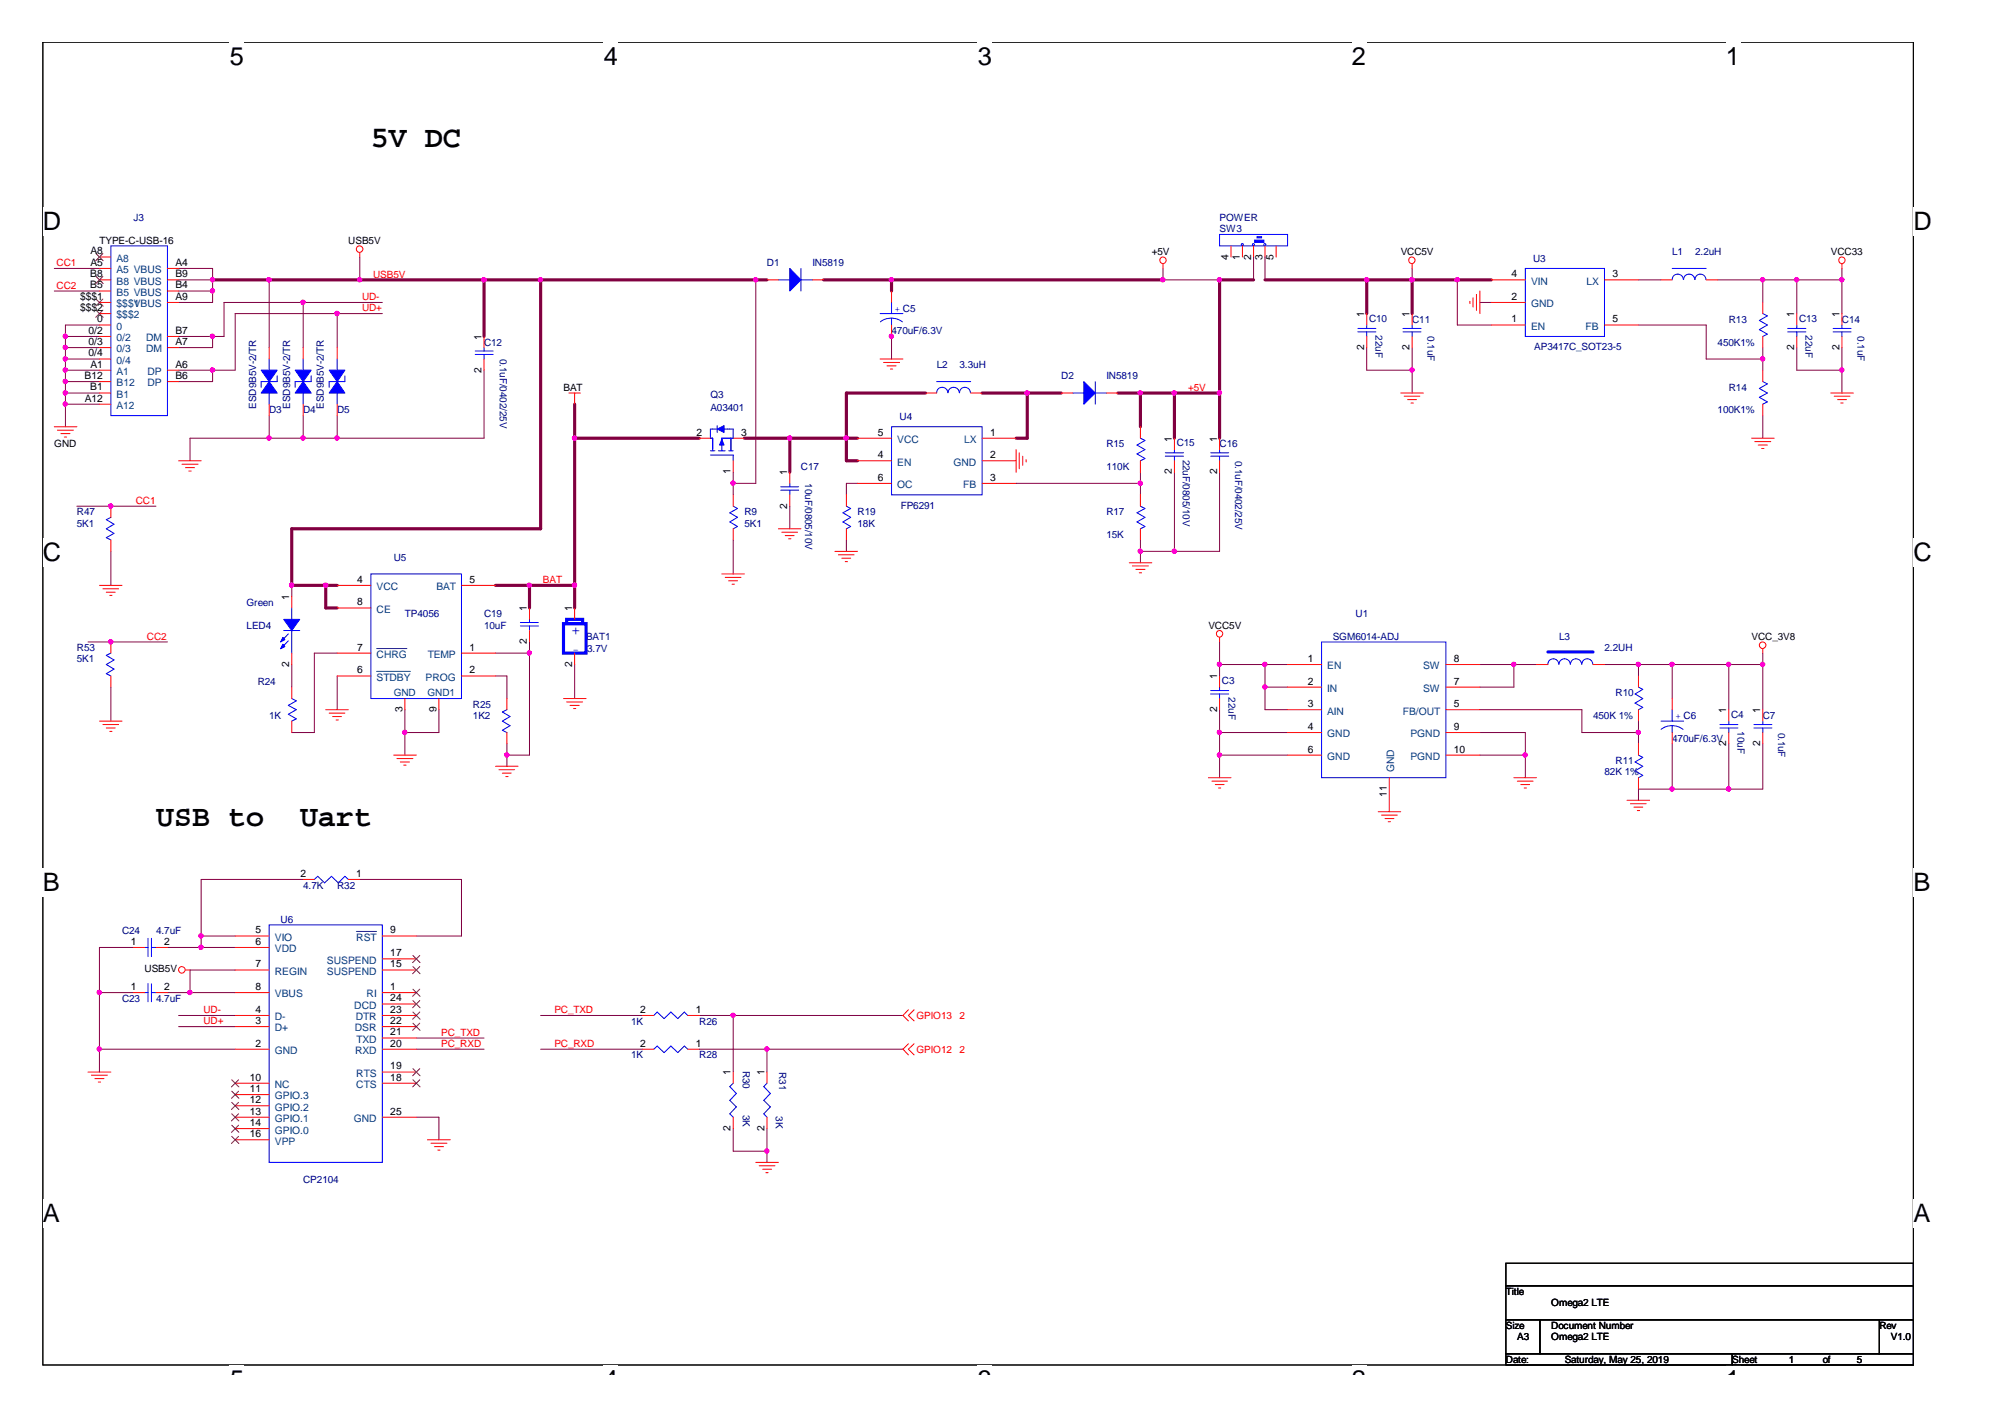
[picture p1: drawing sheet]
<svg xmlns="http://www.w3.org/2000/svg" width="297mm" height="210mm" viewBox="0 0 297 210" stroke-linecap="round" stroke-linejoin="round" font-family="sans-serif">
<path d="M6.3 6.2h277.2v196h-277.2z" fill="none" stroke="#000" stroke-width=".15"/>
<g fill="#fff">
<path d="M34 6.2h2.2v4.3h-2.2z"/>
<path d="M34 202.2h2.2v1.4h-2.2z"/>
<path d="M89.5 6.2h2.1v4.3h-2.1z"/>
<path d="M89.5 202.2h2.1v1.4h-2.1z"/>
<path d="M144.9 6.2h2.1v4.3h-2.1z"/>
<path d="M144.9 202.2h2.1v1.4h-2.1z"/>
<path d="M200.3 6.2h2.1v4.3h-2.1z"/>
<path d="M200.3 202.2h2.1v1.4h-2.1z"/>
<path d="M255.7 6.2h2.1v4.3h-2.1z"/>
<path d="M255.7 202.2h2.1v1.4h-2.1z"/>
<path d="M6.3 30.7h2.8v4.2h-2.8z"/>
<path d="M283.5 30.7h2.7v4.2h-2.7z"/>
<path d="M6.3 79.7h2.8v4.2h-2.8z"/>
<path d="M283.5 79.7h2.7v4.2h-2.7z"/>
<path d="M6.3 128.7h2.6v4.2h-2.6z"/>
<path d="M283.5 128.7h2.5v4.2h-2.5z"/>
<path d="M6.3 177.6h2.6v4.3h-2.6z"/>
<path d="M283.5 177.6h2.5v4.3h-2.5z"/>
</g>
<g fill="none" stroke="#800040" stroke-width=".47">
<path d="M31.5 41.5h82.1M71.7 41.5v8.3M80.1 41.5v36.8h-36.9v8.4h6.8M85.1 59.9v30.2M122 41.5h50.3M132.1 41.5v1.6M137.1 58.2h-11.7v10.1h1.6M145.5 58.2h11.7M152.2 58.2v6.7h-1.7M165.6 58.2h15.1M169 58.2v5M174 58.2v6.7"/>
<path d="M185.7 41.5h-5v23.4M187.4 41.5h33.5M202.5 41.5v5M209.2 41.5v5M85.1 64.9h18.5M110.3 64.9h16.7M117 64.9v5M48.3 86.7v3.4h1.7M73.4 86.7h11.7M78.4 86.7v3.4"/>
</g>
<g fill="none" stroke="#800040" stroke-width=".15">
<path d="M8 39.8h6.7M26.5 39.8h5v5h-5M53.3 38.1v3.4M172.3 39.8v1.7h8.4M185.7 38.1v3.4M187.4 38.1v3.4M209.2 39.8v1.7M272.9 39.8v6.7M8 43.1h6.7M9.7 54.8h5M9.7 53.2h5M9.7 56.5h5"/>
<path d="M9.7 58.2h5M9.7 59.9h5M9.7 51.5h5M9.7 49.8h5M14.7 48.1h-5v15.1M26.5 41.5h5M26.5 43.1h5M31.5 54.8v1.7h-5M31.5 49.8v1.7h-5M39.9 41.5v10M44.9 44.8v6.7M50 46.5v5"/>
<path d="M56.6 44.8h-23.4v5h-6.7M56.6 46.5h-21.8v8.3h-8.3M71.7 54.8v10.1h-43.5v3.4M112 41.5v30.1h-3.4M132.1 48.1v5.1M202.5 51.5v3.3h6.7M209.2 51.5v6.7M215.9 41.5v6.6h5M219.2 44.8h1.7M242.7 48.1h10.1v5.1h8.4M242.7 41.5h3.4M254.5 41.5h18.4"/>
<path d="M261.2 41.5v3.3M261.2 51.5v3.3M266.2 51.5v3.3h6.7M266.2 41.5v5M272.9 51.5v6.7M11.4 75h11.7M39.9 61.6v3.3M44.9 61.6v3.3M50 61.6v3.3M108.6 69.9v3.4M108.6 80v5M117 75v3.3"/>
<path d="M125.4 80v1.7M127 71.6h-1.6v1.7M150.5 71.6h18.5M169 69.9v3.4M169 80v3.4M174 69.9v11.8M180.7 69.9v11.8h-11.7M261.2 61.6v3.3M13 95.1h11.8M16.4 81.7v5M43.2 86.7v1.7M43.2 98.4v3.4"/>
<path d="M50 96.7h-3.4v11.8h-3.4M73.4 96.7h5M78.4 95.1v16.8h-3.3M85.1 98.4v5.1M180.7 95.1v5M180.7 98.4h10.1M187.4 98.4v6.7h3.4M219.2 98.4h8.4M224.3 98.4v3.4h-5.1M237.7 98.4h23.5M242.7 98.4v1.7M247.7 98.4v5.1"/>
<path d="M256.1 98.4v6.7M261.2 96.7v8.4M16.4 101.8v5M50 100.1v5M60 105.1v6.8M65 105.1v3.4h-5M73.4 100.1h1.7v3.4M75.1 110.2v3.3M180.7 108.5h10.1M180.7 111.9h10.1M180.7 105.1v10.1M187.4 101.8h3.4"/>
<path d="M219.2 108.5h6.8v6.7M219.2 105.1h15.2v3.4h8.3M219.2 111.9h6.8M242.7 106.8v3.4M247.7 110.2v6.7M256.1 110.2v6.7M261.2 110.2v6.7h-18.5v1.6M29.8 138.7h5M44.9 130.3h-15.1v10M53.3 130.3h15.1v8.4h-6.7M14.7 155.4h20.1M14.7 147h5.1"/>
<path d="M19.8 140.3h-5.1v18.5M24.8 147h10M24.8 140.3h10M26.5 150.4h8.3M26.5 152.1h8.3M34.8 143.7h-6.6v3.3M61.7 155.4h10M61.7 153.8h10M80.1 150.4h15.1M80.1 155.4h15.1M103.6 150.4h30.2M103.6 155.4h30.2"/>
<path d="M108.6 150.4v8.4M113.6 155.4v3.4M61.7 165.5h3.3v3.3M108.6 167.2v3.3h5M113.6 167.2v5"/>
</g>
<g fill="#f0f" stroke="#f0f" stroke-width=".15">
<circle cx="44.9" cy="44.8" r=".32"/>
<circle cx="80.1" cy="41.4" r=".32"/>
<circle cx="71.7" cy="41.4" r=".32"/>
<circle cx="43.2" cy="86.7" r=".32"/>
<circle cx="48.2" cy="86.7" r=".32"/>
<circle cx="60" cy="108.5" r=".32"/>
<circle cx="78.4" cy="86.7" r=".32"/>
<circle cx="78.4" cy="96.7" r=".32"/>
<circle cx="75.1" cy="111.8" r=".32"/>
<circle cx="85.1" cy="86.7" r=".32"/>
<circle cx="85.1" cy="64.9" r=".32"/>
<circle cx="117" cy="64.9" r=".32"/>
<circle cx="125.4" cy="64.9" r=".32"/>
<circle cx="152.2" cy="58.2" r=".32"/>
<circle cx="168.9" cy="58.2" r=".32"/>
<circle cx="174" cy="58.2" r=".32"/>
<circle cx="168.9" cy="81.6" r=".32"/>
<circle cx="174" cy="81.6" r=".32"/>
<circle cx="209.2" cy="41.4" r=".32"/>
<circle cx="215.9" cy="41.4" r=".32"/>
<circle cx="209.2" cy="54.8" r=".32"/>
<circle cx="261.1" cy="53.2" r=".32"/>
<circle cx="272.9" cy="41.4" r=".32"/>
<circle cx="272.9" cy="54.8" r=".32"/>
<circle cx="266.2" cy="41.4" r=".32"/>
<circle cx="261.1" cy="41.4" r=".32"/>
<circle cx="168.9" cy="71.6" r=".32"/>
<circle cx="202.5" cy="41.4" r=".32"/>
<circle cx="180.7" cy="58.2" r=".32"/>
<circle cx="180.7" cy="41.4" r=".32"/>
<circle cx="132.1" cy="41.4" r=".32"/>
<circle cx="172.3" cy="41.4" r=".32"/>
<circle cx="113.6" cy="155.4" r=".32"/>
<circle cx="108.6" cy="150.4" r=".32"/>
<circle cx="113.6" cy="170.5" r=".32"/>
<circle cx="39.9" cy="41.4" r=".32"/>
<circle cx="53.3" cy="41.4" r=".32"/>
<circle cx="39.9" cy="64.9" r=".32"/>
<circle cx="44.9" cy="64.9" r=".32"/>
<circle cx="49.9" cy="64.9" r=".32"/>
<circle cx="132.1" cy="49.8" r=".32"/>
<circle cx="108.6" cy="71.6" r=".32"/>
<circle cx="111.9" cy="41.4" r=".32"/>
<circle cx="187.4" cy="98.4" r=".32"/>
<circle cx="187.4" cy="101.8" r=".32"/>
<circle cx="180.7" cy="98.4" r=".32"/>
<circle cx="180.7" cy="111.8" r=".32"/>
<circle cx="180.7" cy="108.5" r=".32"/>
<circle cx="226" cy="111.8" r=".32"/>
<circle cx="224.3" cy="98.4" r=".32"/>
<circle cx="242.7" cy="98.4" r=".32"/>
<circle cx="242.7" cy="108.5" r=".32"/>
<circle cx="247.7" cy="98.4" r=".32"/>
<circle cx="256.1" cy="98.4" r=".32"/>
<circle cx="261.1" cy="98.4" r=".32"/>
<circle cx="256.1" cy="116.9" r=".32"/>
<circle cx="247.7" cy="116.9" r=".32"/>
<circle cx="9.7" cy="56.5" r=".32"/>
<circle cx="9.7" cy="54.8" r=".32"/>
<circle cx="9.7" cy="58.2" r=".32"/>
<circle cx="9.7" cy="59.8" r=".32"/>
<circle cx="9.7" cy="53.2" r=".32"/>
<circle cx="9.7" cy="51.5" r=".32"/>
<circle cx="9.7" cy="49.8" r=".32"/>
<circle cx="31.5" cy="43.1" r=".32"/>
<circle cx="31.5" cy="41.4" r=".32"/>
<circle cx="31.5" cy="54.8" r=".32"/>
<circle cx="31.5" cy="49.8" r=".32"/>
<circle cx="49.9" cy="46.4" r=".32"/>
<circle cx="28.1" cy="147" r=".32"/>
<circle cx="14.7" cy="147" r=".32"/>
<circle cx="14.7" cy="155.4" r=".32"/>
<circle cx="29.8" cy="138.6" r=".32"/>
<circle cx="29.8" cy="140.3" r=".32"/>
<circle cx="16.4" cy="75" r=".32"/>
<circle cx="16.4" cy="95.1" r=".32"/>
</g>
<g fill="none" stroke="#f00" stroke-width=".15">
<path d="M14.7 39.8h1.7M14.7 38.1h1.7M24.8 39.8h1.7M53.3 37.4v.7M172.3 39.1v.7M182.4 36.4v1.7M184.1 36.4v1.7M185.7 36.4v1.7M187.4 36.4v1.7M189.1 36.4v1.7M209.2 39.1v.7M272.9 39.1v.7"/>
<path d="M14.7 58.2h1.7M14.7 53.2h1.7M14.7 49.8h1.7M14.7 54.8h1.7M14.7 56.5h1.7M14.7 41.5h1.7M14.7 48.1h1.7M14.7 51.5h1.7M14.7 46.5h1.7M14.7 44.8h1.7M14.7 59.9h1.7M14.7 43.1h1.7"/>
<path d="M24.8 49.8h1.7M24.8 54.8h1.7M24.8 56.5h1.7M24.8 41.5h1.7M24.8 51.5h1.7M24.8 44.8h1.7M24.8 43.1h1.7M39.9 51.5v1.7M39.9 59.9v1.7M44.9 51.5v1.7M44.9 59.9v1.7M50 51.5v1.7"/>
<path d="M50 59.9v1.7M71.7 49.8v1.7M71.7 53.2v1.6M84.3 58.2h1.7M85.1 58.2v1.7M113.6 41.5h1.7M120.4 41.5h1.6M130.4 53.2h3.4M130.9 53.7h2.4M131.4 54.2h1.4M131.9 54.7h.3M132.1 43.1v1.7"/>
<path d="M132.1 48.1v1.7M137.1 58.2h1.7M143.8 58.2h1.7M157.2 58.2h1.7M163.9 58.2h1.7M202.5 46.5v1.6M202.5 49.8v1.7M207.5 58.2h3.4M208 58.7h2.4M208.5 59.2h1.3M209 59.7h.4M209.2 46.5v1.6"/>
<path d="M209.2 49.8v1.7M217.8 44.6v.4M218.2 44.1v1.4M218.7 43.6v2.4M219.2 43.1v3.4M220.9 41.5h5.1M220.9 48.1h5.1M220.9 44.8h5.1M237.7 41.5h5M237.7 48.1h5M246.1 41.5h1.6M252.8 41.5h1.7"/>
<path d="M261.2 44.8v1.7M261.2 49.8v1.7M261.2 54.8v1.7M261.2 59.9v1.7M266.2 46.5v1.6M266.2 49.8v1.7M271.2 58.2h3.4M271.7 58.7h2.4M272.2 59.2h1.4M272.7 59.7h.3M272.9 46.5v1.6M272.9 49.8v1.7"/>
<path d="M8 63.2h3.4M8.5 63.7h2.4M9 64.2h1.4M9.5 64.7h.4M16.4 75v1.6M16.4 80v1.7M26.5 68.3h3.3M27 68.8h2.3M27.5 69.3h1.3M28 69.8h.3M103.6 64.9h1.6M108.6 64.9h1.7"/>
<path d="M108.6 68.3v1.6M108.6 73.3v1.7M108.6 78.3v1.7M115.3 78.3h3.4M115.8 78.8h2.4M116.3 79.3h1.3M116.8 79.8h.4M117 69.9v1.7M117 73.3v1.7M125.4 73.3v1.7M125.4 78.3v1.7M127 68.3h5.1"/>
<path d="M127 64.9h5.1M127 71.6h5.1M145.5 68.3h5M145.5 64.9h5M145.5 71.6h5M150.5 66.6v3.3M151 67.1v2.3M151.5 67.6v1.3M152 68.1v.3M169 63.2v1.7M169 68.3v1.6M169 73.3v1.7"/>
<path d="M169 78.3v1.7M174 64.9v1.7M174 68.3v1.6M180.7 64.9v1.7M180.7 68.3v1.6M259.5 64.9h3.3M260 65.4h2.3M260.5 65.9h1.3M261 66.4h.3M14.7 86.7h3.4M15.2 87.2h2.4M15.7 87.7h1.4"/>
<path d="M16.3 88.2h.3M16.4 95.1v1.6M43.2 88.4v1.7M43.2 96.7v1.7M50 86.7h4.9M50 96.7h4.9M50 90.1h4.9M68.4 86.7h5M68.4 96.7h5M78.4 90.1v1.7M78.4 93.4v1.7M85.1 90.1v1.7"/>
<path d="M85.1 96.7v1.7M106.9 85h3.4M107.4 85.5h2.4M107.9 86h1.4M108.5 86.5h.3M123.7 81.7h3.3M124.2 82.2h2.3M124.7 82.7h1.3M125.2 83.2h.4M167.3 83.4h3.3M167.8 83.8h2.3M168.3 84.3h1.3"/>
<path d="M168.8 84.9h.3M180.7 94.4v.7M190.8 98.4h5M214.2 98.4h5M227.6 98.4h1.7M236 98.4h1.7M261.2 96.1v.6M14.7 106.8h3.4M15.2 107.3h2.4M15.7 107.8h1.4M16.3 108.3h.3M16.4 100.1v1.7"/>
<path d="M43.2 101.8v1.7M43.2 106.8v1.7M48.3 105.1h3.3M48.8 105.6h2.3M49.3 106.1h1.3M49.8 106.7h.3M50 100.1h4.9M58.3 111.9h3.4M58.8 112.4h2.4M59.3 112.9h1.4M59.8 113.3h.4M60 103.5v1.6"/>
<path d="M65 103.5v1.6M68.4 100.1h5M73.4 113.5h3.4M73.9 114h2.3M74.4 114.5h1.3M74.9 115h.4M75.1 103.5v1.6M75.1 108.5v1.7M83.5 103.5h3.3M83.9 104h2.4M84.5 104.5h1.3M85 105h.3"/>
<path d="M179 115.2h3.4M179.5 115.7h2.4M180 116.2h1.4M180.5 116.7h.3M180.7 100.1v1.7M180.7 103.5v1.6M190.8 111.9h5M190.8 105.1h5M190.8 101.8h5M190.8 108.5h5M205.8 115.2v5M214.2 111.9h5"/>
<path d="M214.2 105.1h5M214.2 101.8h5M214.2 108.5h5M224.3 115.2h3.3M224.8 115.7h2.3M225.3 116.2h1.3M225.8 116.7h.3M241 118.5h3.4M241.6 119.1h2.3M242.1 119.6h1.3M242.7 100.1v1.7M242.7 105.1v1.7"/>
<path d="M242.7 110.2v1.7M242.7 115.2v1.7M247.7 103.5v1.6M247.7 108.5v1.7M256.1 105.1v1.7M256.1 108.5v1.7M261.2 105.1v1.7M261.2 108.5v1.7M34.8 138.7h5.1M44.9 130.3h1.7M51.6 130.3h1.7M56.6 138.7h5.1"/>
<path d="M204.2 120.2h3.3M204.7 120.7h2.3M205.2 121.3h1.3M205.7 121.7h.3M242.6 120.1h.3M13 158.8h3.4M13.5 159.3h2.4M14.1 159.8h1.3M19.8 140.3h1.6M19.8 147h1.6M23.1 140.3h1.7M23.1 147h1.7"/>
<path d="M27.5 143.7h.7M34.8 143.7h5.1M34.8 140.3h5.1M34.8 147h5.1M34.8 152.1h5.1M34.8 155.4h5.1M34.8 150.4h5.1M56.6 143.7h5.1M56.6 158.8h5.1M56.6 147h5.1M56.6 152.1h5.1M56.6 155.4h5.1"/>
<path d="M56.6 153.8h5.1M56.6 150.4h5.1M56.6 142h5.1M56.6 148.7h5.1M95.2 155.4h1.7M95.2 150.4h1.7M101.9 155.4h1.7M101.9 150.4h1.7M108.6 158.8v1.7M113.6 158.8v1.7M134.6 154.6l-.8 .8 .8 .9M134.6 149.6l-.8 .8 .8 .8"/>
<path d="M135.4 154.6l-.8 .8 .8 .9M135.4 149.6l-.8 .8 .8 .8M14.6 160.3h.3M34.8 168.8h5.1M34.8 160.5h5.1M34.8 167.2h5.1M34.8 165.5h5.1M34.8 163.8h5.1M34.8 162.2h5.1M56.6 160.5h5.1M56.6 165.5h5.1M63.3 168.8h3.4"/>
<path d="M63.8 169.3h2.4M64.3 169.9h1.4M64.9 170.4h.3M108.6 165.5v1.7M112 172.2h3.3M112.5 172.7h2.3M113 173.2h1.3M113.5 173.7h.3M113.6 165.5v1.7"/>
<circle cx="53.3" cy="36.9" r=".49"/>
<circle cx="172.3" cy="38.6" r=".48"/>
<circle cx="209.2" cy="38.6" r=".48"/>
<circle cx="272.9" cy="38.6" r=".48"/>
<circle cx="180.7" cy="93.9" r=".48"/>
<circle cx="261.1" cy="95.6" r=".49"/>
<circle cx="26.9" cy="143.7" r=".49"/>
</g>
<path d="M223.1 187.1h60.4v3.4h-60.4zM223.1 190.5h60.4v5h-60.4zM223.1 195.5h5v5h-5zM228.1 195.5h50.3v5h-50.3zM278.4 195.5h5.1v5h-5.1zM223.1 200.5h33.5v1.7h-33.5zM256.6 200.5h26.9v1.7h-26.9z" fill="none" stroke="#000" stroke-width=".15"/>
<g fill="none" stroke="#00f" stroke-width=".15">
<path d="M16.4 36.4h8.4v25.2h-8.4zM118.7 39.8v3.3M180.7 34.7h10.1v1.7h-10.1zM183.9 36.1h.2v.2h-.2zM185.6 36.1h.2v.2h-.2zM186.2 35.1h.7v.1h-.7zM187.3 36.1h.2v.2h-.2zM226 39.8h11.7v10h-11.7zM247.7 39.8h5.1M39.9 53.2v1.6M39.9 58.2v1.7M41.1 55.7v.8h-2.4v.9"/>
<path d="M44.9 53.2v1.6M44.9 58.2v1.7M46.1 55.7v.8h-2.4v.9M50 53.2v1.6M50 58.2v1.7M51.1 55.7v.8h-2.3v.9M70.4 52h2.7M70.4 52.5h2.7M71.7 51.5v.5M71.7 52.5v.7M115.3 41.5h1.7M118.7 41.5h1.7"/>
<path d="M130.4 46.5h3.4M130.4 47.7a2.69 2.69 0 0 1 3.3 0M132.1 44.8v1.7M132.1 47.1v1M138.8 58.2a.83 .83 0 0 1 .8-.8 .83 .83 0 0 1 .8 .8M138.8 56.5h5M140.5 58.2a.83 .83 0 0 1 .8-.8 .83 .83 0 0 1 .8 .8M142.2 58.2a.8 .8 0 0 1 .8-.8 .8 .8 0 0 1 .8 .8M158.9 58.2h1.7M162.3 58.2h1.6M162.3 56.5v3.4M201.2 48.7h2.6"/>
<path d="M201.2 49.2h2.6M202.5 48.1v.6M202.5 49.2v.6M207.9 48.7h2.6M207.9 49.2h2.6M209.2 48.1v.6M209.2 49.2v.6M247.7 41.4a.83 .83 0 0 1 .9-.8 .83 .83 0 0 1 .8 .8M249.4 41.4a.83 .83 0 0 1 .9-.8 .83 .83 0 0 1 .8 .8M251.1 41.4a.8 .8 0 0 1 .8-.8 .8 .8 0 0 1 .8 .8M261.2 56.5l.6 .4-1.2 .6 1.2 .7-1.2 .7 1.2 .6-.6 .4M261.2 46.5l.6 .3-1.2 .7 1.2 .6-1.2 .7 1.2 .7-.6 .3"/>
<path d="M264.8 48.7h2.7M264.8 49.2h2.7M266.2 48.1v.6M266.2 49.2v.6M271.6 48.7h2.6M271.6 49.2h2.6M272.9 48.1v.6M272.9 49.2v.6M16.4 76.6l-.7 .4 1.2 .7-1.2 .6 1.2 .7-1.2 .6 .7 .4M105.2 67.4h3.4v.9M105.2 66.8h.7M106.3 63.6h-1.1v1.3h.4v1.9"/>
<path d="M106.3 63v1.1M106.4 66.8h1M107.3 63.6h1.3v1.3h-1.7v1.9M107.9 66.8h.7M108.3 64.9v1.9M108.6 75l.7 .3-1.2 .7 1.2 .6-1.2 .7 1.2 .7-.7 .3M115.7 72.1h2.6M115.7 72.6h2.6M117 71.6v.5M117 72.6v.7M125.4 75l.6 .3-1.1 .7 1.1 .6-1.1 .7 1.1 .7-.6 .3M132.1 63.2h13.4v10.1h-13.4z"/>
<path d="M169 75l.6 .3-1.2 .7 1.2 .6-1.2 .7 1.2 .7-.6 .3M169 64.9l.6 .3-1.2 .7 1.2 .7-1.2 .6 1.2 .7-.6 .4M172.6 67.1h2.7M172.6 67.6h2.7M174 66.6v.5M174 67.6v.7M179.4 67.1h2.6M179.4 67.6h2.6M180.7 66.6v.5M180.7 67.6v.7M16.4 96.7l-.7 .4 1.2 .7-1.2 .6 1.2 .7-1.2 .7 .7 .3M42 93.4h2.4"/>
<path d="M42.7 93.9l-1 1M42.7 94.9l-1 1M43.2 90.1v1.7M43.2 93.4v3.3M54.9 85h13.5v18.5h-13.5zM77.1 92.2h2.7M77.1 92.7h2.7M78.4 91.8v.4M78.4 92.7v.7M195.8 95.1h18.4v20.1h-18.4zM229.3 98.4a.8 .8 0 0 1 .8-.8 .8 .8 0 0 1 .8 .8M231 98.4a.83 .83 0 0 1 .8-.8 .83 .83 0 0 1 .8 .8"/>
<path d="M232.7 98.4a.83 .83 0 0 1 .8-.8 .83 .83 0 0 1 .8 .8M234.4 98.4a.8 .8 0 0 1 .8-.8 .8 .8 0 0 1 .8 .8M43.2 103.5l.7 .3-1.2 .7 1.2 .6-1.2 .7 1.2 .7-.7 .3M75.1 105.1l-.7 .4 1.2 .6-1.2 .7 1.2 .7-1.2 .7 .7 .3M179.4 102.3h2.6M179.4 102.8h2.6M180.7 101.8v.5M180.7 102.8v.7M242.7 101.8l.7 .3-1.2 .7 1.2 .7-1.2 .7 1.2 .6-.7 .3M242.7 111.9l.7 .3-1.2 .7 1.2 .6-1.2 .7 1.2 .7-.7 .3M246.1 108a2.47 2.47 0 0 1 1.6-.5 2.56 2.56 0 0 1 1.6 .5M246.1 106.8h3.3"/>
<path d="M247.7 105.1v1.7M247.7 107.5v1M254.8 107.3h2.7M254.8 107.8h2.7M256.1 106.8v.5M256.1 107.8v.7M259.8 107.3h2.7M259.8 107.8h2.7M261.2 106.8v.5M261.2 107.8v.7M21.9 139v2.7M22.4 139v2.7"/>
<path d="M39.9 137h16.7v35.2h-16.7zM46.6 130.3l.5-.5 1 1 1-1 1 1 1-1 .5 .5M21.4 147h.5M21.4 140.3h.5M21.9 145.7v2.7M22.4 147h.7M22.4 145.7v2.7M22.4 140.3h.7M96.9 155.4l.5-.4 1 .9 1-.9 1 .9 1-.9 .5 .4M96.9 150.4l.5-.5 1 1 1-1 1 1 1-1 .5 .5M108.6 160.5l-.5 .5 1 1-1 1 1 1-1 1 .5 .5M113.6 160.5l-.4 .5 .9 1-.9 1 .9 1-.9 1 .4 .5"/>
</g>
<g fill="#00f" stroke="#00f" stroke-width=".15">
<path d="M106.9 65.1l.4 .8h-.7z" fill-rule="evenodd"/>
<path d="M106.3 63.6l1-.6v1.1z" fill-rule="evenodd"/>
<path d="M42 91.8h2.4l-1.2 1.6z" fill-rule="evenodd"/>
<path d="M41.9 95.4l.3 .4-.6 .3z" fill-rule="evenodd"/>
<path d="M41.9 94.4l.3 .4-.6 .3z" fill-rule="evenodd"/>
<path d="M48.8 54.8h2.3l-1.1 1.7z" fill-rule="evenodd"/>
<path d="M50 56.5l1.1 1.7h-2.3z" fill-rule="evenodd"/>
<path d="M38.7 54.8h2.4l-1.2 1.7z" fill-rule="evenodd"/>
<path d="M39.9 56.5l1.2 1.7h-2.4z" fill-rule="evenodd"/>
<path d="M160.6 56.5l1.7 1.7-1.7 1.7z" fill-rule="evenodd"/>
<path d="M117 39.8l1.7 1.7-1.7 1.6z" fill-rule="evenodd"/>
<path d="M185.9 35.6h1.3v.3h-1.3z" fill-rule="evenodd"/>
<path d="M43.7 54.8h2.4l-1.2 1.7z" fill-rule="evenodd"/>
<path d="M44.9 56.5l1.2 1.7h-2.4z" fill-rule="evenodd"/>
</g>
<g fill="none" stroke="#804000" stroke-width=".15">
<path d="M14.2 37.6l1.1 1M15.2 37.6l-1 1M14.2 45.9l1.1 1.1M14.2 44.3l1.1 1.1M14.2 41l1.1 1M15.2 45.9l-1 1.1M15.2 44.3l-1 1.1M15.2 41l-1 1M34.3 159.9l1.1 1.1M35.3 159.9l-1 1.1M61.2 159.9l1 1.1M61.2 151.6l1 1"/>
<path d="M61.2 146.5l1 1.1M61.2 158.3l1 1.1M61.2 149.9l1 1.1M61.2 143.2l1 1M61.2 141.5l1 1.1M61.2 148.2l1 1.1M62.2 159.9l-1.1 1.1M62.2 151.6l-1.1 1M62.2 146.5l-1.1 1.1M62.2 158.3l-1.1 1.1M62.2 149.9l-1.1 1.1M62.2 143.2l-1.1 1"/>
<path d="M62.2 141.5l-1.1 1.1M62.2 148.2l-1.1 1.1M34.3 166.7l1.1 1M34.3 165l1.1 1M34.3 163.3l1.1 1.1M34.3 161.6l1.1 1.1M34.3 168.3l1.1 1.1M35.3 166.7l-1 1M35.3 165l-1 1M35.3 163.3l-1 1.1M35.3 161.6l-1 1.1M35.3 168.3l-1 1.1"/>
</g>
<path d="M55.8 99.5h5M55.8 96.1h4.5M52.8 138h3" fill="none" stroke="#004080" stroke-width=".15"/>
<path d="M83.5 92.4h3.3v4.3h-3.3zM83.9 91.8h2.4v.6h-2.4zM229.3 96.6h6.7" fill="none" stroke="#00f" stroke-width=".47"/>
<g font-size="4.5">
<text x="54.9" y="21.7">5V DC</text>
<text x="23.1" y="122.3">USB to</text>
<text x="44.4" y="122.3">Uart</text>
</g>
<g font-size="3.8">
<text x="34" y="9.6">5</text>
<text x="89.5" y="9.6">4</text>
<text x="144.9" y="9.6">3</text>
<text x="200.3" y="9.6">2</text>
<text x="255.7" y="9.6">1</text>
<text x="6.3" y="34.1">D</text>
<text x="283.5" y="34.1">D</text>
<text x="6.3" y="83.1">C</text>
<text x="283.5" y="83.1">C</text>
<text x="6.3" y="132.1">B</text>
<text x="283.5" y="132.1">B</text>
<text x="6.3" y="181">A</text>
<text x="283.5" y="181">A</text>
<text x="34" y="205.6">5</text>
<text x="89.5" y="205.6">4</text>
<text x="144.9" y="205.6">3</text>
<text x="200.3" y="205.6">2</text>
<text x="255.7" y="205.6">1</text>
</g>
<text font-size="2.3" fill="#00f" x="84.6" y="94">+</text>
<text font-size="1.7" fill="#00f" x="84.8" y="96.7">-</text>
<g font-size="1.5" fill="#000080">
<text x="19.8" y="32.7">J3</text>
<text x="180.7" y="34.4">SW3</text>
<text x="180.7" y="32.7">POWER</text>
<text x="113.6" y="39.4">D1</text>
<text x="120.4" y="39.4">IN5819</text>
<text x="227.1" y="38.8">U3</text>
<text x="247.7" y="37.8">L1</text>
<text x="251.1" y="37.8">2.2uH</text>
<text x="202.8" y="47.6">C10</text>
<text x="209.2" y="47.8">C11</text>
<text x="256.1" y="47.8">R13</text>
<text x="266.5" y="47.6">C13</text>
<text x="272.9" y="47.8">C14</text>
<text x="71.7" y="51.2">C12</text>
<text x="74" y="53.2" transform="rotate(90 74 53.2)">0.1uF/0402/25V</text>
<text x="132.1" y="49.5">470uF/6.3V</text>
<text x="203.8" y="49.7" transform="rotate(90 203.8 49.7)">22uF</text>
<text x="211.5" y="49.8" transform="rotate(90 211.5 49.8)">0.1uF</text>
<text x="227.3" y="51.8">AP3417C_SOT23-5</text>
<text x="254.5" y="51.2">450K1%</text>
<text x="267.5" y="49.7" transform="rotate(90 267.5 49.7)">22uF</text>
<text x="275.2" y="49.8" transform="rotate(90 275.2 49.8)">0.1uF</text>
<text x="105.2" y="58.9">Q3</text>
<text x="138.8" y="54.5">L2</text>
<text x="142.2" y="54.5">3.3uH</text>
<text x="157.2" y="56.2">D2</text>
<text x="163.9" y="56.2">IN5819</text>
<text x="256.1" y="57.9">R14</text>
<text x="37.9" y="60.6" transform="rotate(-90 37.9 60.6)">ESD9B5V-2/TR</text>
<text x="39.9" y="61.2">D3</text>
<text x="43" y="60.6" transform="rotate(-90 43 60.6)">ESD9B5V-2/TR</text>
<text x="44.9" y="61.2">D4</text>
<text x="48" y="60.6" transform="rotate(-90 48 60.6)">ESD9B5V-2/TR</text>
<text x="50" y="61.2">D5</text>
<text x="105.2" y="60.9">A03401</text>
<text x="133.3" y="62.2">U4</text>
<text x="254.5" y="61.2">100K1%</text>
<text x="118.7" y="69.6">C17</text>
<text x="119.3" y="71.6" transform="rotate(90 119.3 71.6)">10uF/0805/10V</text>
<text x="163.9" y="66.3">R15</text>
<text x="163.9" y="69.6">110K</text>
<text x="174.3" y="66.1">C15</text>
<text x="175.3" y="68.1" transform="rotate(90 175.3 68.1)">22uF/0805/10V</text>
<text x="180.7" y="66.3">C16</text>
<text x="183" y="68.3" transform="rotate(90 183 68.3)">0.1uF/0402/25V</text>
<text x="11.4" y="76.3">R47</text>
<text x="11.4" y="78">5K1</text>
<text x="110.3" y="76.3">R9</text>
<text x="110.3" y="78">5K1</text>
<text x="127" y="76.3">R19</text>
<text x="127" y="78">18K</text>
<text x="133.4" y="75.3">FP6291</text>
<text x="163.9" y="76.3">R17</text>
<text x="58.3" y="83">U5</text>
<text x="163.9" y="79.7">15K</text>
<text x="36.5" y="89.7">Green</text>
<text x="36.5" y="93.1">LED4</text>
<text x="60" y="91.4">TP4056</text>
<text x="71.7" y="91.4">C19</text>
<text x="71.7" y="93.1">10uF</text>
<text x="86.8" y="94.8">BAT1</text>
<text x="197.4" y="94.8">SGM6014-ADJ</text>
<text x="200.8" y="91.4">U1</text>
<text x="231" y="94.8">L3</text>
<text x="11.4" y="96.4">R53</text>
<text x="11.4" y="98.1">5K1</text>
<text x="38.2" y="101.5">R24</text>
<text x="87" y="96.6">3.7V</text>
<text x="181" y="101.3">C3</text>
<text x="237.7" y="96.4">2.2UH</text>
<text x="39.9" y="106.5">1K</text>
<text x="70.1" y="104.8">R25</text>
<text x="70.1" y="106.5">1K2</text>
<text x="182" y="103.3" transform="rotate(90 182 103.3)">22uF</text>
<text x="236" y="106.5">450K 1%</text>
<text x="239.4" y="103.1">R10</text>
<text x="256.5" y="106.3">C4</text>
<text x="261.2" y="106.5">C7</text>
<text x="239.4" y="113.2">R11</text>
<text x="247.7" y="109.9">470uF/6.3V</text>
<text x="257.4" y="108.3" transform="rotate(90 257.4 108.3)">10uF</text>
<text x="263.4" y="108.5" transform="rotate(90 263.4 108.5)">0.1uF</text>
<text x="237.7" y="114.9">82K 1%</text>
<text x="44.9" y="131.6">4.7K</text>
<text x="50" y="131.6">R32</text>
<text x="41.6" y="136.7">U6</text>
<text x="18.1" y="138.4">C24</text>
<text x="23.1" y="138.4">4.7uF</text>
<text x="18.1" y="148.4">C23</text>
<text x="23.1" y="148.4">4.7uF</text>
<text x="93.5" y="151.8">1K</text>
<text x="103.6" y="151.8">R26</text>
<text x="93.5" y="156.8">1K</text>
<text x="103.6" y="156.8">R28</text>
<text x="110.1" y="158.6" transform="rotate(90 110.1 158.6)">R30</text>
<text x="115.4" y="158.8" transform="rotate(90 115.4 158.8)">R31</text>
<text x="110.1" y="165.2" transform="rotate(90 110.1 165.2)">3K</text>
<text x="114.9" y="165.3" transform="rotate(90 114.9 165.3)">3K</text>
<text x="44.9" y="175.2">CP2104</text>
</g>
<g font-size="1.5" fill="#f00">
<text x="8.4" y="39.4">CC1</text>
<text x="55.3" y="41.1">USB5V</text>
<text x="8.4" y="42.8">CC2</text>
<text x="53.6" y="44.5">UD-</text>
<text x="53.6" y="46.1">UD+</text>
<text x="176" y="57.9">+5V</text>
<text x="20.1" y="74.6">CC1</text>
<text x="80.4" y="86.4">BAT</text>
<text x="21.8" y="94.8">CC2</text>
<text x="30.1" y="150.1">UD-</text>
<text x="30.1" y="151.7">UD+</text>
<text x="65.4" y="153.4">PC_TXD</text>
<text x="65.4" y="155.1">PC_RXD</text>
<text x="82.1" y="150.1">PC_TXD</text>
<text x="82.1" y="155.1">PC_RXD</text>
<text x="135.8" y="156">GPIO12</text>
<text x="135.8" y="150.9">GPIO13</text>
<text x="142.2" y="156">2</text>
<text x="142.2" y="150.9">2</text>
</g>
<g font-size="1.5">
<text x="13.4" y="41.1">B8</text>
<text x="13.4" y="39.4">A5</text>
<text x="13.4" y="37.7">A8</text>
<text x="14.7" y="36.1">TYPE-C-USB-16</text>
<text x="26" y="39.4">A4</text>
<text x="26" y="41.1">B9</text>
<text x="51.6" y="36.1">USB5V</text>
<text x="170.6" y="37.8">+5V</text>
<text x="182" y="38.5" transform="rotate(-90 182 38.5)">4</text>
<text x="183.7" y="38.5" transform="rotate(-90 183.7 38.5)">1</text>
<text x="185.3" y="38.5" transform="rotate(-90 185.3 38.5)">2</text>
<text x="187" y="38.5" transform="rotate(-90 187 38.5)">3</text>
<text x="188.7" y="38.5" transform="rotate(-90 188.7 38.5)">5</text>
<text x="207.5" y="37.8">VCC5V</text>
<text x="223.9" y="41.1">4</text>
<text x="238.9" y="41.1">3</text>
<text x="271.2" y="37.8">VCC33</text>
<text x="11.9" y="46.1">$$$2</text>
<text x="11.9" y="44.4">$$$1</text>
<text x="13.4" y="42.7">B5</text>
<text x="14.4" y="47.8">0</text>
<text x="26" y="42.7">B4</text>
<text x="26" y="44.4">A9</text>
<text x="202.1" y="47" transform="rotate(-90 202.1 47)">1</text>
<text x="208.8" y="47" transform="rotate(-90 208.8 47)">1</text>
<text x="223.9" y="44.4">2</text>
<text x="223.9" y="47.8">1</text>
<text x="238.9" y="47.8">5</text>
<text x="265.8" y="47" transform="rotate(-90 265.8 47)">1</text>
<text x="272.5" y="47" transform="rotate(-90 272.5 47)">1</text>
<text x="13.1" y="49.5">0/2</text>
<text x="13.1" y="51.1">0/3</text>
<text x="13.1" y="52.8">0/4</text>
<text x="26" y="49.5">B7</text>
<text x="26" y="51.1">A7</text>
<text x="71.3" y="50.3" transform="rotate(-90 71.3 50.3)">1</text>
<text x="202.1" y="51.9" transform="rotate(-90 202.1 51.9)">2</text>
<text x="208.8" y="51.9" transform="rotate(-90 208.8 51.9)">2</text>
<text x="265.8" y="51.9" transform="rotate(-90 265.8 51.9)">2</text>
<text x="272.5" y="51.9" transform="rotate(-90 272.5 51.9)">2</text>
<text x="12.5" y="56.1">B12</text>
<text x="12.6" y="59.5">A12</text>
<text x="13.4" y="57.8">B1</text>
<text x="13.4" y="54.5">A1</text>
<text x="26" y="54.5">A6</text>
<text x="26" y="56.1">B6</text>
<text x="71.3" y="55.2" transform="rotate(-90 71.3 55.2)">2</text>
<text x="83.5" y="57.9">BAT</text>
<text x="103.2" y="64.5">2</text>
<text x="109.8" y="64.5">3</text>
<text x="130" y="64.5">5</text>
<text x="146.7" y="64.5">1</text>
<text x="173.6" y="65.4" transform="rotate(-90 173.6 65.4)">1</text>
<text x="180.3" y="65.4" transform="rotate(-90 180.3 65.4)">1</text>
<text x="8" y="66.3">GND</text>
<text x="108.2" y="70.3" transform="rotate(-90 108.2 70.3)">1</text>
<text x="116.6" y="70.4" transform="rotate(-90 116.6 70.4)">1</text>
<text x="130" y="67.9">4</text>
<text x="130" y="71.2">6</text>
<text x="146.7" y="67.9">2</text>
<text x="146.7" y="71.2">3</text>
<text x="173.6" y="70.3" transform="rotate(-90 173.6 70.3)">2</text>
<text x="180.3" y="70.3" transform="rotate(-90 180.3 70.3)">2</text>
<text x="116.6" y="75.3" transform="rotate(-90 116.6 75.3)">2</text>
<text x="42.8" y="88.9" transform="rotate(-90 42.8 88.9)">1</text>
<text x="52.9" y="86.3">4</text>
<text x="52.9" y="89.7">8</text>
<text x="69.6" y="86.3">5</text>
<text x="78.1" y="95.4" transform="rotate(-90 78.1 95.4)">2</text>
<text x="78.1" y="90.6" transform="rotate(-90 78.1 90.6)">1</text>
<text x="84.8" y="90.6" transform="rotate(-90 84.8 90.6)">1</text>
<text x="179" y="93.1">VCC5V</text>
<text x="259.5" y="94.8">VCC_3V8</text>
<text x="42.8" y="98.8" transform="rotate(-90 42.8 98.8)">2</text>
<text x="52.9" y="99.8">6</text>
<text x="52.9" y="96.4">7</text>
<text x="69.6" y="99.8">2</text>
<text x="69.6" y="96.4">1</text>
<text x="84.8" y="98.8" transform="rotate(-90 84.8 98.8)">2</text>
<text x="180.3" y="100.6" transform="rotate(-90 180.3 100.6)">1</text>
<text x="193.8" y="101.4">2</text>
<text x="193.8" y="98.1">1</text>
<text x="215.4" y="101.4">7</text>
<text x="215.4" y="98.1">8</text>
<text x="59.6" y="105.5" transform="rotate(-90 59.6 105.5)">3</text>
<text x="64.6" y="105.5" transform="rotate(-90 64.6 105.5)">9</text>
<text x="180.3" y="105.5" transform="rotate(-90 180.3 105.5)">2</text>
<text x="193.8" y="104.7">3</text>
<text x="215.4" y="104.7">5</text>
<text x="255.7" y="105.6" transform="rotate(-90 255.7 105.6)">1</text>
<text x="260.8" y="105.6" transform="rotate(-90 260.8 105.6)">1</text>
<text x="193.8" y="111.5">6</text>
<text x="193.8" y="108.1">4</text>
<text x="215.4" y="111.5">10</text>
<text x="215.4" y="108.1">9</text>
<text x="255.7" y="110.5" transform="rotate(-90 255.7 110.5)">2</text>
<text x="260.8" y="110.5" transform="rotate(-90 260.8 110.5)">2</text>
<text x="205.4" y="118.1" transform="rotate(-90 205.4 118.1)">11</text>
<text x="44.5" y="129.9">2</text>
<text x="52.8" y="129.9">1</text>
<text x="19.4" y="140">1</text>
<text x="24.3" y="140">2</text>
<text x="37.8" y="138.3">5</text>
<text x="37.8" y="140">6</text>
<text x="37.8" y="143.3">7</text>
<text x="57.8" y="138.3">9</text>
<text x="57.8" y="143.3">15</text>
<text x="57.8" y="141.7">17</text>
<text x="19.4" y="146.7">1</text>
<text x="21.4" y="144">USB5V</text>
<text x="24.3" y="146.7">2</text>
<text x="37.8" y="146.7">8</text>
<text x="57.8" y="148.4">24</text>
<text x="57.8" y="146.7">1</text>
<text x="37.8" y="155">2</text>
<text x="37.8" y="150">4</text>
<text x="37.8" y="151.7">3</text>
<text x="57.8" y="151.7">22</text>
<text x="57.8" y="153.4">21</text>
<text x="57.8" y="150">23</text>
<text x="57.8" y="155">20</text>
<text x="94.8" y="155">2</text>
<text x="94.8" y="150">2</text>
<text x="103.1" y="155">1</text>
<text x="103.1" y="150">1</text>
<text x="37" y="161.8">11</text>
<text x="37" y="160.1">10</text>
<text x="57.8" y="160.1">18</text>
<text x="57.8" y="158.4">19</text>
<text x="108.2" y="159.3" transform="rotate(-90 108.2 159.3)">1</text>
<text x="113.2" y="159.3" transform="rotate(-90 113.2 159.3)">1</text>
<text x="37" y="166.8">14</text>
<text x="37" y="165.1">13</text>
<text x="37" y="163.4">12</text>
<text x="57.8" y="165.1">25</text>
<text x="108.2" y="167.5" transform="rotate(-90 108.2 167.5)">2</text>
<text x="113.2" y="167.5" transform="rotate(-90 113.2 167.5)">2</text>
<text x="37" y="168.5">16</text>
<text x="223.1" y="191.8">Title</text>
<text x="223.1" y="196.9">Size</text>
<text x="229.8" y="193.5">Omega2 LTE</text>
<text x="229.8" y="196.9">Document Number</text>
<text x="278.4" y="196.9">Rev</text>
<text x="223.1" y="201.9">Date:</text>
<text x="224.8" y="198.5">A3</text>
<text x="229.8" y="198.5">Omega2 LTE</text>
<text x="231.8" y="201.9">Saturday, May 25, 2019</text>
<text x="256.6" y="201.9">Sheet</text>
<text x="265" y="201.9">1</text>
<text x="270" y="201.9">of</text>
<text x="275.1" y="201.9">5</text>
<text x="280.1" y="198.5">V1.0</text>
</g>
<g font-size="1.5" fill="#004080">
<text x="17.3" y="40.5">A5 VBUS</text>
<text x="17.3" y="38.8">A8</text>
<text x="17.3" y="47.2">$$$2</text>
<text x="17.3" y="45.5">$$$1</text>
<text x="17.3" y="43.8">B5 VBUS</text>
<text x="17.3" y="42.2">B8 VBUS</text>
<text x="19.8" y="45.5">VBUS</text>
<text x="226.8" y="42.2">VIN</text>
<text x="226.8" y="45.5">GND</text>
<text x="235" y="42.2">LX</text>
<text x="17.3" y="48.9">0</text>
<text x="17.3" y="50.6">0/2</text>
<text x="17.3" y="52.2">0/3</text>
<text x="17.3" y="53.9">0/4</text>
<text x="21.6" y="50.6">DM</text>
<text x="21.6" y="52.2">DM</text>
<text x="226.8" y="48.9">EN</text>
<text x="234.9" y="48.9">FB</text>
<text x="17.3" y="55.6">A1</text>
<text x="17.3" y="57.2">B12</text>
<text x="17.3" y="58.9">B1</text>
<text x="21.8" y="55.6">DP</text>
<text x="21.8" y="57.2">DP</text>
<text x="17.3" y="60.6">A12</text>
<text x="132.9" y="65.6">VCC</text>
<text x="142.8" y="65.6">LX</text>
<text x="132.9" y="69">EN</text>
<text x="141.3" y="69">GND</text>
<text x="132.9" y="72.3">OC</text>
<text x="142.7" y="72.3">FB</text>
<text x="55.8" y="87.4">VCC</text>
<text x="64.6" y="87.4">BAT</text>
<text x="55.8" y="90.8">CE</text>
<text x="55.8" y="100.9">STDBY</text>
<text x="55.8" y="97.5">CHRG</text>
<text x="63" y="100.9">PROG</text>
<text x="63.4" y="97.5">TEMP</text>
<text x="196.6" y="99.2">EN</text>
<text x="210.8" y="99.2">SW</text>
<text x="58.3" y="103.1">GND</text>
<text x="63.3" y="103.1">GND1</text>
<text x="196.6" y="102.5">IN</text>
<text x="196.6" y="105.8">AIN</text>
<text x="207.8" y="105.8">FB/OUT</text>
<text x="210.8" y="102.5">SW</text>
<text x="196.6" y="112.6">GND</text>
<text x="196.6" y="109.2">GND</text>
<text x="209" y="112.6">PGND</text>
<text x="209" y="109.2">PGND</text>
<text x="206.5" y="114.4" transform="rotate(-90 206.5 114.4)">GND</text>
<text x="40.7" y="139.4">VIO</text>
<text x="40.7" y="141.1">VDD</text>
<text x="48.4" y="142.8">SUSPEND</text>
<text x="52.8" y="139.4">RST</text>
<text x="40.7" y="147.8">VBUS</text>
<text x="40.7" y="144.4">REGIN</text>
<text x="48.4" y="144.4">SUSPEND</text>
<text x="52.5" y="149.5">DCD</text>
<text x="54.3" y="147.8">RI</text>
<text x="40.7" y="151.1">D-</text>
<text x="40.7" y="152.8">D+</text>
<text x="52.6" y="152.8">DSR</text>
<text x="52.7" y="151.1">DTR</text>
<text x="52.8" y="154.5">TXD</text>
<text x="40.7" y="156.1">GND</text>
<text x="40.7" y="161.2">NC</text>
<text x="52.6" y="156.1">RXD</text>
<text x="52.8" y="161.2">CTS</text>
<text x="52.8" y="159.5">RTS</text>
<text x="40.7" y="167.9">GPIO.0</text>
<text x="40.7" y="166.2">GPIO.1</text>
<text x="40.7" y="164.5">GPIO.2</text>
<text x="40.7" y="162.9">GPIO.3</text>
<text x="52.4" y="166.2">GND</text>
<text x="40.7" y="169.6">VPP</text>
</g>
<g font-size="1.5" fill="#00f">
<text x="132.6" y="46.2">+ C5</text>
<text x="248.2" y="106.5">+ C6</text>
</g>
</svg>
